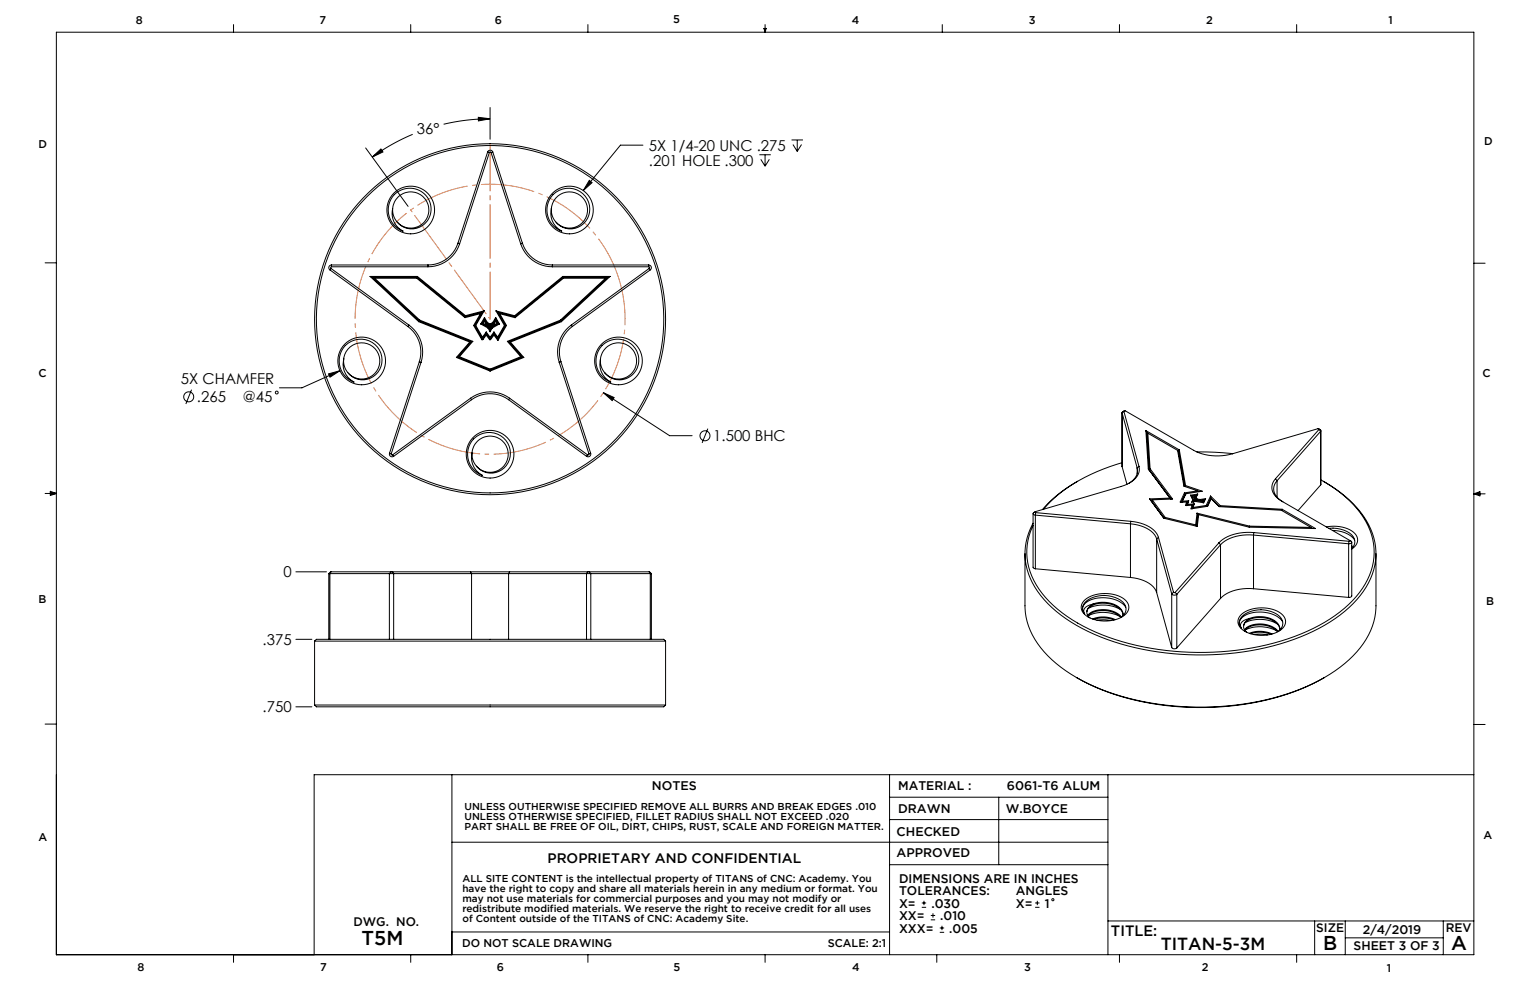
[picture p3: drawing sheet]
<svg xmlns="http://www.w3.org/2000/svg" width="432mm" height="279mm" viewBox="0 0 432 279" stroke-linecap="round" stroke-linejoin="round" font-family="sans-serif">
<g fill="none" stroke="#000" stroke-width=".28">
<path d="M15.9 9.1h400.1v260.3h-400.1zM65.9 6.9v2.2M115.9 6.9v2.2M165.9 6.9v2.2M215.6 8h.6l-.3 1.1zM215.7 8l.2 1.1M215.9 6.9v2.2M216 8l-.1 1.1M265.9 6.9v2.2M315.9 6.9v2.2M365.9 6.9v2.2M116.5 37.9l-5.9 2.9-5.5 3.5"/>
<path d="M135 33.1l3.3 .4-3.3 .6zM138.3 33.5l-6.6 .4-6.5 1.2M138.3 30.3v9M223.4 39.5h3.2M225 39.5v3.2M103.2 41.8l12 16.4M105.1 44.3l2.4-2.3 .6 .9zM110.8 58.9a5.1 5.1 0 0 1 6.7-4.5 5.1 5.1 0 0 1 2.7 7.6 5.1 5.1 0 0 1-8 .8M111.3 54.9a5.9 5.9 0 0 1 8.7 .1 5.9 5.9 0 0 1-.8 8.7 5.4 5.4 0 0 1-5.7 .2 5.4 5.4 0 0 1-2.7-5 5.6 5.6 0 0 0 2.9 6.3 6.3 6.3 0 0 1-2.4-10.3zM137.6 42.9a.76 .76 0 0 1 .7-.5 .76 .76 0 0 1 .8 .5M137.6 42.9l.5 .2M137.6 42.9l-8.4 25.7"/>
<path d="M138.1 43.1l.2-.2 .3 .2M138.1 43.1l-8.4 25.7M138.6 43.1l8.4 25.7M139.1 42.9l-.5 .2M139.1 42.9l8.3 25.7M155.6 58.9a5.1 5.1 0 0 1 6.7-4.5 5.1 5.1 0 0 1 2.8 7.5 5.1 5.1 0 0 1-8.1 .9M155.7 58.5l-.1 .5M156.1 54.9a5.9 5.9 0 0 1 9 .4 5.9 5.9 0 0 1-2 8.8 5.4 5.4 0 0 1-7.5-5.2 5.6 5.6 0 0 0 2.9 6.3 6.3 6.3 0 0 1-2.4-10.3zM166.3 50.9l.8 .7-2.5 2.2zM181.5 41h-6.4l-10.5 12.8M214.3 43.7h3.2M214.7 45l1.2 1.9"/>
<path d="M215.9 43.7v3.2M217.1 45l-1.2 1.9M223.8 40.8l1.2 1.9M226.2 40.8l-1.2 1.9M12.7 74.2h3.2M93.1 76.2l22 16M93.4 75.8l22 15.9M93.4 75.8l-.3 .4M93.6 75.3l-.3 .2 .1 .3M93.6 74.8a.76 .76 0 0 0-.8 .5 .76 .76 0 0 0 .3 .9M93.6 75.3h27.2M93.6 74.8h27.2"/>
<path d="M93.6 74.8v.5M104.5 78h13.3M104.5 78l13.7 12.8M104.5 78l1.2 .5M105.7 78.5h11.9M105.7 78.5l12.8 11.9M117.6 78.5l13.6 11.1M117.8 78l-.2 .5M117.8 78l13.6 11.1M120.8 74.8v.5M129.2 68.6a8.9 8.9 0 0 1-8.4 6.2M129.2 68.6l.5 .2"/>
<path d="M129.7 68.8a9.4 9.4 0 0 1-8.9 6.5M147 68.8a9.4 9.4 0 0 0 8.9 6.5M147.4 68.6a8.9 8.9 0 0 0 8.5 6.2M147.4 68.6l-.4 .2M155.9 75.3h27.2M155.9 74.8h27.2M155.9 74.8v.5M158.8 78l.2 .5M158.8 78h13.4M158.8 78l-13.6 11.1M159 78.5h11.9M159 78.5l-13.6 11.2"/>
<path d="M170.9 78.5l-12.7 11.9M172.2 78l-1.3 .5M172.2 78l-13.8 12.8M183.1 75.3l.2 .2-.1 .3M183.1 74.8a.76 .76 0 0 1 .7 .5 .76 .76 0 0 1-.3 .9M183.1 74.8v.5M183.2 75.8l-22 15.9M183.2 75.8l.3 .4M183.5 76.2l-22 15.9M416 74.3h3.1M97.4 97.5a5.9 5.9 0 0 1 9.1 .4 5.9 5.9 0 0 1-2 8.8 5.4 5.4 0 0 1-7.5-5.2 5.6 5.6 0 0 0 2.9 6.3 6.3 6.3 0 0 1-2.5-10.3zM115.1 92.2a8.9 8.9 0 0 1 3.2 9.9"/>
<path d="M115.4 91.7a9.4 9.4 0 0 1 3.4 10.6M115.4 91.7l-.3 .5M118.2 90.8l14.4 5.7M118.5 90.4l14.9 5.9M118.5 90.4l-.3 .4M131.3 89.4l-13.6-11.1h-12.6l13.2 12.3 14.7 5.8-3.8 4.4 9.1 3.7 9.1-3.7-3.8-4.4 14.7-5.8M131.3 89.4l-.1 .2M131.3 89.4l4.8-1.3-2.1 3.8M131.4 89.1l-.1 .3M132.6 96.5l-3.8 4.4M133.4 96.3l-3.7 4.4M133.4 96.3l-.8 .2"/>
<path d="M133.7 91.9l2.2 3.8M133.7 91.9h.6M134 91.9l2.1 3.7M134.3 91.9l1.9 3.3M135.6 88.5l-4.4 1.1M135.6 88.5l-1.9 3.4M135.7 91.4l2 1.2M135.9 95.7l.1 .2M136 95.9h.3M136 91.3l1.9 1.1 .4 .7M136 91.3l-.3 .1M136.1 88.1l-2.1 3.8"/>
<path d="M136.1 95.6l-.1 .3M136.1 95.6l-.2 .1M136.1 95.6h.1M136.1 95.6l.2 .3M136.2 95.2l-.1 .4M136.4 91.2l-.4 .1M136.4 91.2l1.7 1M136.7 87.7l-2.4 4.2M136.7 87.7l-5.3 1.4M136.7 87.7l-1.1 .8M136.7 89.6l.8 1.4M136.7 89.6l-1 1.8"/>
<path d="M136.7 89.6v1M136.7 90.6l-.3 .6M136.7 90.6l.4 .7M137.1 91.3l1.2 .8M137.2 93.7l1.1 1.5M137.2 93.7l-1 1.5M137.2 93.7v.4M137.2 94.1l1.1 1.5M137.2 94.1l-1.1 1.5M137.2 94.1v.5M137.2 94.6l-.9 1.3M137.2 94.6l1 1.3"/>
<path d="M137.3 91.2l-.6-1.1-.7 1.2M137.3 91.2l1 .6 1-.6 .6-1.1 .7 1.2M137.3 91.2l-.2 .1M137.5 91l.8 .5M137.5 91l-.2 .1M137.7 92.6l.6 1M137.9 92.4l.4 .7M138.1 92.2l-.4 .4M138.1 92.2l.2 .4M138.2 95.9h.2M138.3 95.6l-.1 .3M138.3 95.6h.1"/>
<path d="M138.3 91.5v.6M138.3 92.6v1M138.3 95.2v.4M138.3 95.6l.1 .3M138.5 92.2l-.2 .4M138.5 92.2l.4 .4M138.9 92.6l-.6 1M139.1 91l-.8 .5M139.1 91l.4 .3M139.4 94.6l-1 1.3M139.4 94.6l1.1 1.5M139.4 93.7l1.1 1.4"/>
<path d="M139.4 93.7l-1.1 1.5M139.4 93.7v.9M139.5 91.3l-1.2 .8M139.9 90.6l.3 .6M139.9 90.6l-.4 .7M139.9 89.6l1 1.8M139.9 89.6l-.8 1.4M139.9 89.6v1M140 87.7l5.2 1.4M140 87.7l2.4 4.2M140 87.7l1 .8M140.2 91.2l-1.7 1"/>
<path d="M140.2 91.2l.7 .2M140.5 95.1v.5M140.5 95.6l-1.1-1.5-1.1 1.5M140.5 95.6v.5M140.5 95.5l.2 .2M140.6 91.3l-1.9 1.1-.4 .7M140.6 91.3l-1.9 1.1M140.9 91.4l-2 1.2M141 88.5l1.9 3.4M141 88.5l4.4 1.2M142.4 91.9h.5M142.4 91.9l-1.9 3.2"/>
<path d="M142.9 91.9l-2.4 4.2M143.2 96.3l3.8 4.4M143.2 96.3l.8 .2M144 96.5l3.8 4.4M145.2 89.1l.2 .6M158.2 90.4l-15 5.9M158.2 90.4l.1 .2M158.3 90.6l13.2-12.3h-12.6l-13.6 11.1-4.8-1.3 2.2 3.8-2.2 3.7M158.3 90.6l.1 .2M158.4 90.8l-14.4 5.7M161.2 91.7a9.4 9.4 0 0 0-3.4 10.5M161.2 91.7l.3 .4"/>
<path d="M161.5 92.1a8.9 8.9 0 0 0-3.2 10M169.9 97.5a5.9 5.9 0 0 1 8.9 .3 5.9 5.9 0 0 1-1.4 8.7 5.4 5.4 0 0 1-8-5 5.6 5.6 0 0 0 3 6.3 6.3 6.3 0 0 1-2.5-10.3zM54.1 110l-1.6 4M92.7 105.5l3.2-.9-2.8 1.8zM95.9 104.6l-10.7 4.9h-6.3M97 101.5a5.1 5.1 0 0 1 6.6-4.5 5.1 5.1 0 0 1 2.8 7.5 5.1 5.1 0 0 1-8 .9M97 101.1v.5M118.3 102.1l-8.4 25.8M118.3 102.1l.5 .2M118.8 102.3l-8.4 25.8M128.8 100.9l9.5 3.8M129.7 100.7l8.6 3.5"/>
<path d="M129.7 100.7l-.9 .2M132.8 112.4a9.4 9.4 0 0 1 11 0M132.8 112.4l-22 16M132.8 112.4l.3 .4M133.1 112.8a8.9 8.9 0 0 1 10.4 0M133.1 112.8l-22 16M138.3 104.2v.5M143.5 112.8l22 16M143.8 112.4l22 16M143.8 112.4l-.3 .4M147 100.7l-8.7 3.5M147 100.7l.8 .2"/>
<path d="M147.8 100.9l-9.5 3.8M157.8 102.2l8.4 25.9M158.3 102.1l-.5 .1M158.3 102.1l8.4 25.8M169.4 101.5a5.1 5.1 0 0 1 6.8-4.5 5.1 5.1 0 0 1 2.6 7.7 5.1 5.1 0 0 1-8.1 .6M170.3 110.8l3 1.4-.5 .9zM170.3 110.8l18.7 12.2h6.3M316.7 116.5v15.2M316.7 116.6l4.2 15.5M317.2 116.1l.4-.1 19.3 11.1a14.9 14.9 0 0 0 10.9 1l24.1-7.1 .4 .2M317.2 116.1l4.2 15.5M317.2 116.1l-.5 .5"/>
<path d="M317.3 116l-.6 .6M12.7 139.3h3.2M14.2 139l1.7 .3M14.2 138.7l1.7 .6-1.7 .5zM15.9 139.3l-1.7 .2M109.9 127.9a.76 .76 0 0 0 .3 .9 .76 .76 0 0 0 .9 0M109.9 127.9l.5 .2M110.4 128.1l.1 .3h.3M110.8 128.4l.3 .4M133.2 127.8a5.1 5.1 0 0 1 6.7-4.5 5.1 5.1 0 0 1 2.7 7.6 5.1 5.1 0 0 1-8 .8M133.7 123.9a5.9 5.9 0 0 1 9 .3 5.9 5.9 0 0 1-1.9 8.9 5.4 5.4 0 0 1-7.6-5.3 5.6 5.6 0 0 0 2.9 6.4 6.3 6.3 0 0 1-2.4-10.3zM165.8 128.4l-.3 .4"/>
<path d="M166.2 128.1l-.1 .3h-.3M166.7 127.9a.76 .76 0 0 1-.3 .9 .76 .76 0 0 1-.9 0M166.7 127.9l-.5 .2M199.8 121l-1.6 4M304.1 135.8a36.5 36.5 0 0 0-9.9 8M316.7 130.6a45.3 45.3 0 0 0-22.2 13.1M316.7 131.6v.1M316.7 131.7l1.3 5M320.9 132.1a4 4 0 0 1-2.3 4.3M320.9 132.1v1.6M321.4 131.6a4.6 4.6 0 0 1-3.3 5.1l-25.9 7.7M321.4 131.6l-.5 .5"/>
<path d="M323.4 121.5l9.4 5.5M323.4 121.5l.7 10.8M323.4 121.5l.3 .7M323.7 122.2l.6 10.4M323.7 122.2l.2 .1M323.9 122.3l8.4 4.8M323.9 122.3l.7 10M324.1 132.3l6.1 8.3M324.1 132.3l.2 .3M324.3 132.6l6.2 8.3M324.6 132.3l6.3 8.5-5.7 .3M324.6 132.3l-.3 .3"/>
<path d="M332.3 127.1l1.8 10.1 3.9 1.3M332.3 127.1l.3 .2M332.6 127.3h.1M332.6 127.3l1.7 10M332.8 127l1.8 10M332.8 127l-.2 .3M334.3 139.1l-1.2 2.5M334.3 139.1l.2 .4M334.5 139.5l-1.1 2.3 .3-.3M334.5 139.5h.1M334.6 137l4.7 1.6-4.6 .7M334.6 137l-.2 .3"/>
<path d="M334.7 139.3l-1 2.2M334.7 139.3l-.2 .2M336 139.8l.6 1.3M336 139.8l.3 .3M336.6 140l-.3 .1M336.6 140l.6 1.1M337.3 139.9l-.2 .4M337.3 139.9l-.7 .1M337.3 139.9h.4M337.7 139.9l-.3 .7M337.7 139.9h-.1M337.8 127.5l5.2 .1 4.9 .4"/>
<path d="M338 138.5l-3.7 .6M338 138.5l.4 .3M338 139.4l-.4 .9M338 139.4l-2 .4M338 139.4l-.3 .5M341.6 140l2.8 2.7M341.6 140l-1.2 2.7M341.6 140l.1 .7M360 135.1a3.7 3.7 0 0 0 1 5.9l20.4 11.8 .1 .3-.2 .2-.7 .2M360 135.1l.4 .6M360.4 135.7a3.5 3.5 0 0 0 1 5.5l.7 .4M360.4 135.7v4.6"/>
<path d="M372.2 121l.5 .3v.4M372.3 121.2l-12.3 13.9M372.3 121.2l.4 .5M372.7 136.9l-6.4 7.2M372.7 121.7l-12.3 14M372.7 121.7v15.2M372.8 135.4a29.9 29.9 0 0 1 13.8 14.2 17.8 17.8 0 0 1-3.8 18.7 44.9 44.9 0 0 1-21.3 12.6 80 80 0 0 1-52.4-2.5 34.3 34.3 0 0 1-17.3-14.5 17 17 0 0 1-.2-15.6M372.8 121.5l-.1 15.4M373.5 135.8a29.4 29.4 0 0 1 13.8 14.7 18.2 18.2 0 0 1-4.4 18.7 47.1 47.1 0 0 1-23.6 13.1 80.7 80.7 0 0 1-50.5-3.3 34.8 34.8 0 0 1-17.4-14.5 17.2 17.2 0 0 1 .2-16.8M416 139.4h3.1M416 139.4l1.7-.6v1.1zM416 139.4l1.7 .2"/>
<path d="M417.7 139.1l-1.7 .3M289.3 156.3v14.7a21.5 21.5 0 0 0 8.8 16.3 59.3 59.3 0 0 0 30.8 11.7 77.2 77.2 0 0 0 43.3-6.9 31.5 31.5 0 0 0 14.6-14.1l.9-2.6 .6-3.8v-15.3M291.6 144.9v15.2l.6 .4M292.1 144.4l-.5 .6 .6 .4M292.2 145.4l26.8 2.4M292.2 145.4v15.1M292.2 144.4l-.1 .2 .2 .1M292.3 144.7l26.8 2.4M292.3 144.7l-.1 .7M319 147.8a8.7 8.7 0 0 1 7.2 3.7l.2 .6M319 147.8v15.2M319.1 147.1a9.4 9.4 0 0 1 7.6 4l.2 .5"/>
<path d="M319.1 147.1l-.1 .7M324.4 140.8l4.1 5.5 9.4 2.3 .4-3.3M324.4 140.8l.4 .4M324.8 141.2l3.7 5.1M324.8 141.2h.1M325.2 141.1l3.6 4.9M325.2 141.1l-.4 .1M326.4 152.1l4.3 15.5M326.4 152.1v15.1M326.9 151.6l4.3 15.5M326.9 151.6l-.5 .5M328.8 146l8.6 2.1"/>
<path d="M328.8 146l-.1 .3M330.2 140.6l-5.8 .2M330.2 140.6l.2 .3M333.1 141.6l.2 .2M334.9 141.7l.3 .1M334.9 141.7l-.3 .9 .2 .1 1.6-.1M334.9 141.7l-1.6 .1M335.2 141.8l-.3 .9M335.2 142.4l-.2 .3M335.5 141.3l-.3 1.1M335.5 141.3l-1.8 .2M335.5 141.3l-.3 .5"/>
<path d="M336.3 140.1l.6 1.2M336.4 142.6l.3 .1M336.6 141.1l-.3 .6 1.2-.2M336.6 141.1l.3 .2M336.7 142.7l-.2 .9M336.7 142.7h.1M336.7 143.2l-.2 .4M337 142.2l-.3 1M337 142.2l-1.8 .2M337 142.2l-.3 .5M337 141.3l-.3 .4 .2-.4M337.1 140.3l.3 .8 1.4 .2"/>
<path d="M337.1 140.3l.3 .3M337.2 141.1l-.2 .2M337.2 141.1l-.3 .2M337.4 140.6l.2 .5M337.4 148.1l.2 .4M337.5 141.2v.3M337.5 141.2l1.9 .3M337.5 141.2l-.5 .1M337.6 140.3l.2 .5M337.6 140.3l-.2 .3M337.8 140.8l.9 .2M337.8 140.8l-.1 .3"/>
<path d="M337.8 144.8l14.9 3.7M337.8 144.8l-.4 3.3M337.8 144.8l.3 .5M338.1 145.3l-.4 3.2M338.1 145.3h.1M338.3 145.3h-.2M338.7 141v.3M339.4 141.5l.1 .4M339.5 141.1l.4 .1M339.5 141.1l-.7 .2M339.5 141.1l-.1 .4M339.9 141.2l-.3 .7"/>
<path d="M340.3 140.7l-.6 1.2-2.2-.4M340.3 140.7l-1.6 .3M340.3 140.7l-.4 .5M340.4 142.7l-3.7 .5M340.4 142.7l.2 .2M341.7 140.7l-1 2.2M341.7 140.7l2.4 2.3 17.5 1 8.4 4.9M341.7 140.7l-.9 2.2-4.7 .7 .3-1M344 153.2l-12.3 14M344 153.2l.5 .5M344.4 142.7l17.4 1M344.4 142.7l-.1 .3"/>
<path d="M344.5 153.7l-12.4 14M344.5 153.7v15.2M352.7 148.5l17.3 .4M352.7 148.5l-.1 .3M353.8 151a11.8 11.8 0 0 0-9.3 2.7M353.8 151l26.8 2.5M353.8 151v15.1M353.8 150.3a12.2 12.2 0 0 0-9.8 2.9M353.8 150.3l26.9 2.5M353.8 150.3v.7M361.8 143.7l9.5 5.5-18.8-.4-14.2-3.5M361.8 143.7v.4"/>
<path d="M370 148.9l.4 .3M374.3 148.7a9.3 9.3 0 0 1 8.1 1.9 2.71 2.71 0 0 1-.9 4.4M375.1 149.1a7.9 7.9 0 0 1 6.8 2.4 2.44 2.44 0 0 1-.4 3.3v-.8M376.1 149.7a7.7 7.7 0 0 1 6.2 2.7M380.6 153.5v15.1M380.7 152.8l-.1 .7M380.9 152.5l.1 .2-.3 .1M381.5 153v15.2l-.2 .3-.7 .1M381.5 154.4v.2M83.5 161.4h8.6M92.8 161.9h.3M92.8 161.9v18.5"/>
<path d="M93.1 161.9h16.8M93.1 161.9v18.5M93.4 161.4l-.6 .5M93.4 161.4h17M93.4 161.4l-.3 .5M109.9 161.9h1.2M109.9 161.9v18.5M110.4 161.4h.4M110.4 161.4l-.5 .5M110.8 161.4h22M110.8 161.4l.3 .5M111.1 161.9v18.5"/>
<path d="M111.1 161.9h22M132.8 161.4h11M132.8 161.4l.3 .5M133.1 161.9h10.4M133.1 161.9v18.5M143.5 161.9h22M143.5 161.9v18.5M143.8 161.4h22M143.8 161.4l-.3 .5M165.5 161.9h1.2M165.5 161.9v18.5M165.8 161.4h.4"/>
<path d="M165.8 161.4l-.3 .5M166.2 161.4h17M166.2 161.4l.5 .5M166.7 161.9v18.5M166.7 161.9h16.8M183.2 161.4l.6 .5M183.2 161.4l.3 .5M183.5 161.9h.3M183.5 161.9v18.5M183.8 161.9v18.5M292.2 160.5l26.8 2.5M306.2 169.3a9.7 9.7 0 0 1 11.6 .3 2.75 2.75 0 0 1-1 4.4 10 10 0 0 1-10.7-.6 2.58 2.58 0 0 1 .1-4.1z"/>
<path d="M306.8 172.5a1.85 1.85 0 0 0 .8 1.9M306.8 172.5a3.8 3.8 0 0 1 4.2-2.5 5.6 5.6 0 0 1 5.9 3v.7M306.8 172.5a4.1 4.1 0 0 1 4.2-2.3 6 6 0 0 1 5.9 2.8l.1 .5M307 173.7a6.6 6.6 0 0 1 7.6-1l1 .6 .9 .8M307.1 171.7a9.9 9.9 0 0 1 9.2 .4M308.4 174.7a8 8 0 0 1 6.4 .2M308.5 170.5a3.1 3.1 0 0 0-2.7 1.8l.3 .9a2.57 2.57 0 0 1 1.1-4 8.3 8.3 0 0 1 10.2 1.3 2.59 2.59 0 0 1-1 3.7 7.1 7.1 0 0 0-9.3-.4 9.8 9.8 0 0 1 9.2 .3M308.8 174.8a8.2 8.2 0 0 1 5.6 .2M309.6 175l1.8-.1 2.1 .2M317.7 171.4a9 9 0 0 0-10.1-2 2.89 2.89 0 0 0-2.1 2.4M319 163a8.7 8.7 0 0 1 7.2 3.7l.2 .5M326.4 167.2l4.3 15.5"/>
<path d="M330.7 167.6a.99 .99 0 0 0 1.4 .1M330.7 167.6v15.1M331.2 167.1l.5 .1M331.2 167.1l-.5 .5M331.7 167.2l.4 .5M332.1 167.7v15.2M344.5 168.9l-12.4 14M350.4 173.3a9.7 9.7 0 0 1 11.7 .3 2.75 2.75 0 0 1-1.1 4.5 10 10 0 0 1-10.7-.7 2.58 2.58 0 0 1 .1-4.1zM351 176.5l.1 .9 .7 1M351 176.5a3.8 3.8 0 0 1 4.2-2.5 5.6 5.6 0 0 1 6 3.1v.7M351 176.5a4.1 4.1 0 0 1 4.3-2.2 6.2 6.2 0 0 1 5.7 2.5l.2 .7M351.2 177.8a6.6 6.6 0 0 1 7.6-1l1 .5 .9 .9"/>
<path d="M351.3 175.8a9.9 9.9 0 0 1 9.2 .3M352.6 178.7a8 8 0 0 1 6.4 .2M352.7 174.5a3.1 3.1 0 0 0-2.6 1.8l.2 1a2.57 2.57 0 0 1 1.1-4 8.2 8.2 0 0 1 10.2 1.2 2.61 2.61 0 0 1-.9 3.7M353 178.8a8.2 8.2 0 0 1 5.7 .2M353.8 166.1a11.8 11.8 0 0 0-9.3 2.8M353.8 166.1l26.8 2.5M353.8 179.1l2.4-.1 1.5 .2M360.5 178.2a9.8 9.8 0 0 0-9.2-.3 7.1 7.1 0 0 1 8.8-.1l.5 .5M362 175.5a8.8 8.8 0 0 0-9.8-2.2 3.3 3.3 0 0 0-2.4 2.6M83.5 180.4h4.5M83.5 199.5h4.5M88.8 199h99"/>
<path d="M88.8 199l.5 .5h98l.5-.5M88.8 180.9h99M88.8 180.9l.5-.5h98l.5 .5M88.8 180.9v18.1M187.8 180.9v18.1M303.8 191.2a72.5 72.5 0 0 0 40.8 8.3 67.2 67.2 0 0 0 29.2-8.3M330.7 182.7a.99 .99 0 0 0 1.4 .2M12.7 204.4h3.2M127.5 218.6v50.8M251.1 218.6v50.8M312.7 218.6v50.8M416 204.5h3.1"/>
<path d="M416 218.6h-327.3v50.8M127.5 237.7h185.2M251.1 231.3h61.6M251.1 225h61.6M281.9 225v19M251.1 244h61.6M260.2 256.1h1.2M260.2 254.8h1.2M260.8 254.2v1.3M262.7 259.6h1.2M262.7 258.4h1.2M263.3 257.8v1.2"/>
<path d="M292.1 256.1h1.3M292.1 254.8h1.3M292.8 254.2v1.3M312.7 259.9h103.3M371 259.9v9.5M379.7 259.9v9.5M407.3 259.9v9.5M65.9 269.4v2.2M115.9 269.4v2.2M127.5 263h123.6M165.9 269.4v2.2M215.9 269.4v2.2"/>
<path d="M264.4 269.4v2.2M265.2 263.1h1.3M265.2 261.9h1.3M265.8 261.3v1.2M315.9 269.4v2.2M365.9 269.4v2.2M379.7 264.7h27.6"/>
<circle cx="115.9" cy="59.3" r="6.7"/>
<circle cx="160.7" cy="59.3" r="6.7"/>
<circle cx="138.3" cy="90.1" r="49.5"/>
<circle cx="138.3" cy="90.1" r="49"/>
<circle cx="53.3" cy="112" r="1.41"/>
<circle cx="78.1" cy="110.8" r=".4"/>
<circle cx="102.1" cy="101.9" r="6.7"/>
<circle cx="174.5" cy="101.9" r="6.7"/>
<circle cx="138.3" cy="128.2" r="6.7"/>
<circle cx="199" cy="123" r="1.41"/>
<circle cx="297.1" cy="253.9" r=".31"/>
</g>
<path d="M174.7 79a38.1 38.1 0 0 0-63.8-15.4 38.1 38.1 0 0 0 17.5 63.3 38.1 38.1 0 0 0 46.9-46l-.6-1.9" fill="none" stroke="#ff8040" stroke-width=".28" stroke-dasharray="15.2 1.3 1.3 1.3" stroke-dashoffset="2.2" stroke-linecap="butt"/>
<path d="M115.9 59.3l22.4 30.8" fill="none" stroke="#ff8040" stroke-width=".28" stroke-dasharray="15.2 1.3 1.3 1.3" stroke-dashoffset="-1.9"/>
<path d="M138.3 90.1v-49.5" fill="none" stroke="#ff8040" stroke-width=".28" stroke-dasharray="15.2 1.3 1.3 1.3" stroke-dashoffset="1.9"/>
<g fill="#000">
<path d="M166.3 50.9l.8 .7-2.5 2.2zM92.7 105.5l3.2-.9-2.8 1.8z"/>
<path d="M170.3 110.8l2.5 2.3 .5-.9zM135 33.1l3.3 .4-3.3 .6zM105.1 44.3l2.4-2.3 .6 .9z"/>
</g>
<g font-size="5.6">
<text x="102" y="266.6">T5M</text>
<text x="373.4" y="268.2">B</text>
<text x="409.6" y="268.2">A</text>
</g>
<text font-size="4.9" x="327.6" y="268.2">TITAN-5-3M</text>
<g font-size="4.2">
<text x="117.6" y="37.9">36°</text>
<text x="183.1" y="46.8">.201 HOLE .300</text>
<text x="183.1" y="42.6">5X 1/4-20 UNC .275</text>
<text x="51.1" y="108.5">5X CHAMFER</text>
<text x="55.6" y="113.5">.265</text>
<text x="68.5" y="113.5">@45</text>
<text x="201.3" y="124.5">1.500 BHC</text>
<text x="80" y="163">0</text>
<text x="74.1" y="182">.375</text>
<text x="74.1" y="201.1">.750</text>
<text x="313.5" y="264.2">TITLE:</text>
</g>
<text font-size="3.9" x="154.5" y="243.5">PROPRIETARY AND CONFIDENTIAL</text>
<g font-size="3.5">
<text x="184" y="223">NOTES</text>
<text x="253.5" y="223.1">MATERIAL :</text>
<text x="284.2" y="223">6061-T6 ALUM</text>
<text x="253.4" y="229.4">DRAWN</text>
<text x="283.8" y="229.4">W.BOYCE</text>
<text x="253" y="235.8">CHECKED</text>
<text x="253" y="242">APPROVED</text>
<text x="253.7" y="249.1">DIMENSIONS ARE IN INCHES</text>
<text x="253.7" y="252.6">TOLERANCES:</text>
<text x="253.7" y="256.1">X=</text>
<text x="262.9" y="256.1">.030</text>
<text x="286.7" y="252.6">ANGLES</text>
<text x="286.7" y="256.1">X=</text>
<text x="294.8" y="256.1">1</text>
<text x="99.7" y="261.5">DWG. NO.</text>
<text x="253.7" y="263.2">XXX=</text>
<text x="253.7" y="259.7">XX=</text>
<text x="265.4" y="259.7">.010</text>
<text x="267.9" y="263.2">.005</text>
<text x="371.5" y="263.2">SIZE</text>
<text x="384.6" y="263.5">2/4/2019</text>
<text x="408" y="263.2">REV</text>
<text x="382" y="268.2">SHEET 3 OF 3</text>
</g>
<g font-size="3.2">
<text x="38.3" y="6.8">8</text>
<text x="90.2" y="6.8">7</text>
<text x="139.7" y="6.6">6</text>
<text x="190" y="6.6">5</text>
<text x="240.4" y="6.7">4</text>
<text x="290.4" y="6.8">3</text>
<text x="340.4" y="6.7">2</text>
<text x="391.9" y="6.8">1</text>
<text x="10.9" y="41.7">D</text>
<text x="418.9" y="40.8">D</text>
<text x="10.9" y="106.4">C</text>
<text x="418.4" y="106.5">C</text>
<text x="10.8" y="170.3">B</text>
<text x="419.4" y="170.7">B</text>
<text x="10.8" y="237.3">A</text>
<text x="418.6" y="236.9">A</text>
<text x="130.4" y="267.2">DO NOT SCALE DRAWING</text>
<text x="233.6" y="267.2">SCALE: 2:1</text>
<text x="38.8" y="273.9">8</text>
<text x="90.4" y="273.9">7</text>
<text x="140.2" y="273.9">6</text>
<text x="190.1" y="274">5</text>
<text x="240.5" y="273.9">4</text>
<text x="289" y="274">3</text>
<text x="339.1" y="274">2</text>
<text x="391.4" y="274.2">1</text>
</g>
<g font-size="2.8">
<text x="131.1" y="228.7">UNLESS OUTHERWISE SPECIFIED REMOVE ALL BURRS AND BREAK EDGES .010</text>
<text x="131.1" y="231.6">UNLESS OTHERWISE SPECIFIED, FILLET RADIUS SHALL NOT EXCEED .020</text>
<text x="131.1" y="234.4">PART SHALL BE FREE OF OIL, DIRT, CHIPS, RUST, SCALE AND FOREIGN MATTER.</text>
<text x="130.5" y="248.9">ALL SITE CONTENT is the intellectual property of TITANS of CNC: Academy. You</text>
<text x="130.5" y="251.8">have the right to copy and share all materials herein in any medium or format. You</text>
<text x="130.5" y="254.6">may not use materials for commercial purposes and you may not modify or</text>
<text x="130.5" y="257.4">redistribute modified materials. We reserve the right to receive credit for all uses</text>
<text x="130.5" y="260.2">of Content outside of the TITANS of CNC: Academy Site.</text>
</g>
</svg>
